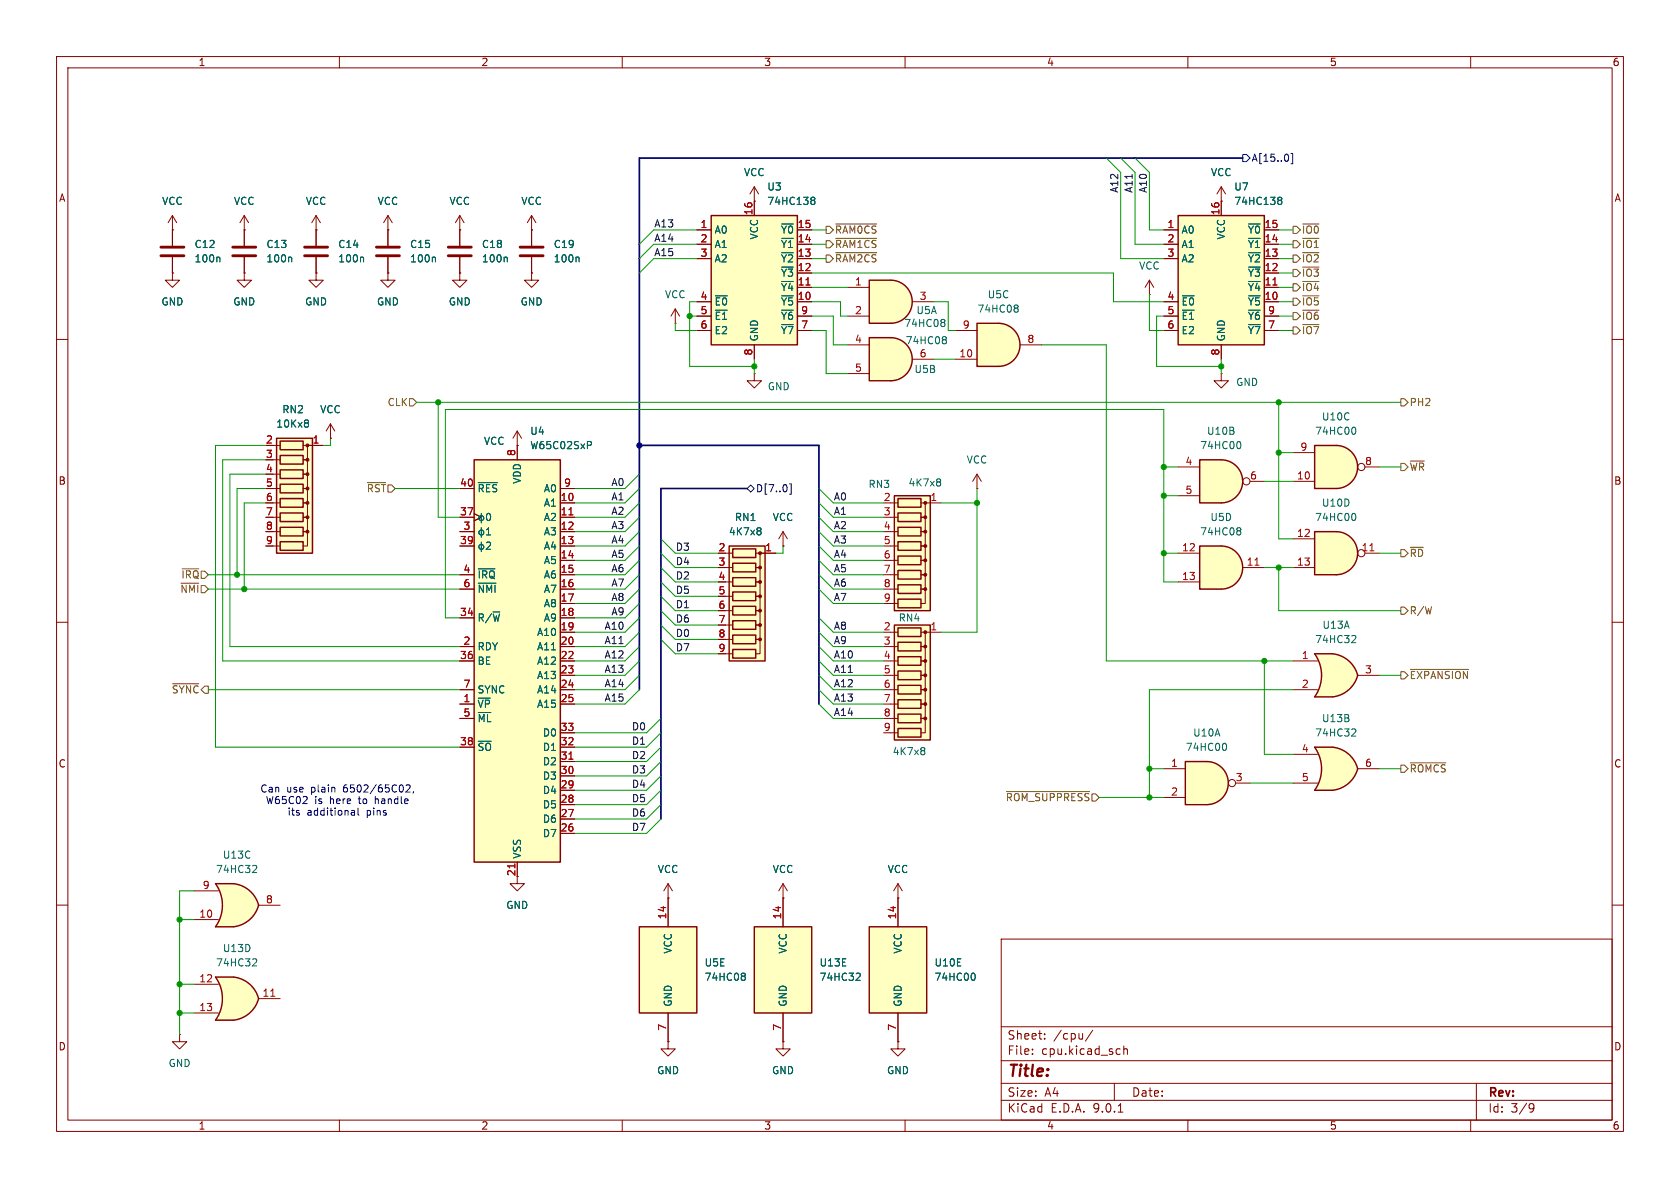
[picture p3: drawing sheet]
<svg xmlns="http://www.w3.org/2000/svg" width="297mm" height="210mm" viewBox="0 0 297 210" stroke-linecap="round" stroke-linejoin="round" font-family="sans-serif">
<g fill="none" stroke="#840000" stroke-width=".18">
<path d="M10 10h277v190h-277zM12 12h273v186h-273zM60 10v2M110 10v2M160 10v2M210 10v2M260 10v2M10 60h2M285 60h2M10 110h2M285 110h2M10 160h2"/>
<path d="M177 166h108v32h-108zM285 160h2M60 198v2M110 198v2M160 198v2M177 194.5h108M177 191.5h108M177 187.5h108M177 181.5h108M182.5 186.3v.1M182.5 185.5v.1M184.7 183.6v.1"/>
<path d="M184.7 182.8v.1M193.2 182.1l-1.3 2M197 191.5v3M197.7 196.6h.8M197.9 185.4l.1 .1M198 186.3l-.1 .1M198.7 184.9v1.5M198.7 185.5l.2-.1 .3 .1 .1 .9M210 198v2M260 198v2M261 191.5v6.5M270.6 195.1l.5 .1a.99 .99 0 0 1-.4 1.4h-.2"/>
<path d="M271.2 195.7l-.3 .3h-.3"/>
</g>
<path d="M133.3 163.8h10.2v15.3h-10.2z" fill="#ffffc2"/>
<path d="M133.3 163.8h10.2v15.3h-10.2z" fill="none" stroke="#840000" stroke-width=".25"/>
<g fill="none" stroke="#840000" stroke-width=".18">
<path d="M30.5 38.1l-.8 1.3M30.5 38.1l.7 1.3M30.5 38.1v2.5M55.9 38.1l-.8 1.3M55.9 38.1l.7 1.3M55.9 38.1v2.5M68.6 38.1l-.8 1.3M68.6 38.1l.7 1.3M68.6 38.1v2.5M30.5 48.3v1.2h1.2l-1.2 1.3-1.3-1.3h1.3M30.5 48.3h.1M30.5 40.6h.1"/>
<path d="M43.2 40.6v2.8M43.2 45.5v2.8M55.9 48.3v1.2h1.2l-1.2 1.3-1.3-1.3h1.3M55.9 48.3h.1M55.9 40.6h.1M68.6 40.6h.1M138.4 158.8v5M138.4 179.1v5.1"/>
</g>
<path d="M51.4 45.5l.2 .1v.7M151.5 172l.5 .1 .1 .3-.8 .9h.8" fill="none" stroke="#006464" stroke-width=".18"/>
<path d="M41.1 43.7h4.1M41.1 45.2h4.1" fill="none" stroke="#840000" stroke-width=".51"/>
<path d="M158.1 110.5h6.4v20.3h-6.4z" fill="#ffffc2"/>
<path d="M158.1 110.5h6.4v20.3h-6.4zM158.7 111h4.1v1.5h-4.1zM158.7 113.5h4.1v1.6h-4.1zM158.7 116.1h4.1v1.5h-4.1zM158.7 118.6h4.1v1.5h-4.1zM158.7 121.2h4.1v1.5h-4.1zM158.7 123.7h4.1v1.5h-4.1zM158.7 126.2h4.1v1.6h-4.1zM158.7 128.8h4.1v1.5h-4.1z" fill="none" stroke="#840000" stroke-width=".25"/>
<g fill="#840000" stroke="#840000" stroke-width=".18">
<circle cx="163.6" cy="111.8" r=".25"/>
<circle cx="163.6" cy="114.3" r=".25"/>
<circle cx="163.6" cy="116.8" r=".25"/>
<circle cx="163.6" cy="119.4" r=".25"/>
<circle cx="163.6" cy="121.9" r=".25"/>
<circle cx="163.6" cy="124.5" r=".25"/>
<circle cx="163.6" cy="127" r=".25"/>
</g>
<g fill="none" stroke="#840000" stroke-width=".18">
<path d="M215.9 35.6h.1M215.9 33l-.8 1.3M215.9 33l.8 1.3M215.9 33v2.6M55.9 40.6v2.8M55.9 45.5v2.8M68.6 48.3v1.2h1.2l-1.2 1.3-1.3-1.3h1.3M68.6 48.3h.1M68.6 40.6v2.8M68.6 45.5v2.8M157.5 111.8h1.2M157.5 114.3h1.2"/>
<path d="M157.5 116.8h1.2M157.5 119.4h1.2M162.8 111.8h.8v2.5h-.8h.8v2.5h-.8h.8v2.6h-.8h.8v2.5h-.8h.8v2.6h-.8h.8v2.5h-.8h.8v2.5h-.8M163.8 111.8h2.6M157.5 121.9h1.2M157.5 124.5h1.2M157.5 127h1.2M157.5 129.5h1.2"/>
</g>
<path d="M64.1 45.5l.2 .1v.7M76.8 45.5l.2 .1v.7M163.3 132.2l.2 .2-.2 .3 .2 .2v.3l-.2 .2" fill="none" stroke="#006464" stroke-width=".18"/>
<path d="M53.8 43.7h4.1M53.8 45.2h4.1M66.5 43.7h4.1M66.5 45.2h4.1" fill="none" stroke="#840000" stroke-width=".51"/>
<path d="M232.4 115.6h3.2M232.4 123.2h3.2" fill="none" stroke="#ffffc2" stroke-width=".18"/>
<g fill="#ffffc2" stroke="#ffffc2" stroke-width=".18">
<path d="M235 118l5 1.4a5.2 5.2 0 0 1-4.4 3.8z"/>
<path d="M235.6 115.6a5.1 5.1 0 0 1 4.4 3.8l-4.9 1.3z"/>
</g>
<path d="M232.4 115.6h3.2v7.6h-3.2a6.7 6.7 0 0 0 0-7.6z" fill="#ffffc2"/>
<path d="M235.6 115.6h-3.2a6.6 6.6 0 0 1 0 7.6h3.2M235.6 115.6a5.2 5.2 0 0 1 4.4 3.8 5.2 5.2 0 0 1-4.4 3.8" fill="none" stroke="#840000" stroke-width=".25"/>
<path d="M228.6 116.8h4.3M240 119.4h3.8M228.6 121.9h4.3" fill="none" stroke="#840000" stroke-width=".18"/>
<path d="M239.2 112.3l.4 .1 .1 .3-.8 .9h.8" fill="none" stroke="#006464" stroke-width=".18"/>
<path d="M232.4 132.1h3.2M232.4 139.7h3.2" fill="none" stroke="#ffffc2" stroke-width=".18"/>
<g fill="#ffffc2" stroke="#ffffc2" stroke-width=".18">
<path d="M235 134.5l5 1.4a5.2 5.2 0 0 1-4.4 3.8z"/>
<path d="M235.6 132.1a5.1 5.1 0 0 1 4.4 3.8l-4.9 1.3z"/>
</g>
<path d="M232.4 132.1h3.2v7.6h-3.2a6.7 6.7 0 0 0 0-7.6z" fill="#ffffc2"/>
<path d="M235.6 132.1h-3.2a6.6 6.6 0 0 1 0 7.6h3.2M235.6 132.1a5.2 5.2 0 0 1 4.4 3.8 5.2 5.2 0 0 1-4.4 3.8" fill="none" stroke="#840000" stroke-width=".25"/>
<path d="M228.6 133.4h4.3M228.6 138.4h4.3M240 135.9h3.8" fill="none" stroke="#840000" stroke-width=".18"/>
<path d="M239.2 128.8l.4 .1 .1 .3-.8 .9h.8" fill="none" stroke="#006464" stroke-width=".18"/>
<path d="M236.2 94a3.8 3.8 0 0 1 3.8 3.8 3.8 3.8 0 0 1-3.8 3.8z" fill="#ffffc2" stroke="#ffffc2" stroke-width=".18"/>
<path d="M232.4 94h3.8v7.6h-3.8z" fill="#ffffc2"/>
<path d="M232.4 94h3.8a3.8 3.8 0 0 1 3.8 3.8 3.8 3.8 0 0 1-3.8 3.8h-3.8z" fill="none" stroke="#840000" stroke-width=".25"/>
<g fill="none" stroke="#840000" stroke-width=".18">
<path d="M228.6 95.3h3.8M241.3 97.8h2.5M228.6 100.3h3.8"/>
<circle cx="240.7" cy="97.8" r=".63"/>
</g>
<path d="M242.2 97.4h.7" fill="none" stroke="#a90000" stroke-width=".18"/>
<path d="M239.4 90.7a.79 .79 0 0 1 0 1.3" fill="none" stroke="#006464" stroke-width=".18"/>
<path d="M176.5 57.2a3.8 3.8 0 0 1 3.8 3.8 3.8 3.8 0 0 1-3.8 3.8z" fill="#ffffc2" stroke="#ffffc2" stroke-width=".18"/>
<path d="M172.7 57.2h3.8v7.6h-3.8z" fill="#ffffc2"/>
<path d="M172.7 57.2h3.8a3.8 3.8 0 0 1 3.8 3.8 3.8 3.8 0 0 1-3.8 3.8h-3.8z" fill="none" stroke="#840000" stroke-width=".25"/>
<path d="M168.9 58.4h3.8M168.9 63.5h3.8M180.3 61h3.8" fill="none" stroke="#840000" stroke-width=".18"/>
<path d="M179.5 53.9h.3l.2 .3-.2 .3M179.5 54.5h.3M179.8 54.5l.2 .2v.2l-.1 .2-.4 .1" fill="none" stroke="#006464" stroke-width=".18"/>
<path d="M236.2 78.7a3.8 3.8 0 0 1 3.8 3.9 3.8 3.8 0 0 1-3.8 3.8z" fill="#ffffc2" stroke="#ffffc2" stroke-width=".18"/>
<path d="M232.4 78.7h3.8v7.7h-3.8z" fill="#ffffc2"/>
<path d="M232.4 78.7h3.8a3.8 3.8 0 0 1 3.8 3.9 3.8 3.8 0 0 1-3.8 3.8h-3.8z" fill="none" stroke="#840000" stroke-width=".25"/>
<g fill="none" stroke="#840000" stroke-width=".18">
<path d="M203.2 52.1h.1M203.2 49.5l-.8 1.3M203.2 49.5l.8 1.3M203.2 49.5v2.6M228.6 80h3.8M228.6 85.1h3.8M241.3 82.6h2.5M138.4 158.8h.1M138.4 156.2l-.7 1.3M138.4 156.2l.8 1.3M138.4 156.2v2.6M158.7 158.8h.1"/>
<path d="M158.7 156.2l-.7 1.3M158.7 156.2l.8 1.3M158.7 156.2v2.6M138.4 184.2v1.2h1.3l-1.3 1.3-1.2-1.3h1.2M138.4 184.2h.1M158.7 184.2v1.2h1.3l-1.3 1.3-1.2-1.3h1.2M158.7 184.2h.1"/>
<circle cx="240.7" cy="82.5" r=".63"/>
</g>
<path d="M239.4 75.5a.79 .79 0 0 1 0 1.3" fill="none" stroke="#006464" stroke-width=".18"/>
<path d="M153.7 163.8h10.1v15.3h-10.1z" fill="#ffffc2"/>
<path d="M153.7 163.8h10.1v15.3h-10.1z" fill="none" stroke="#840000" stroke-width=".25"/>
<path d="M215.9 66v1.3h1.3l-1.3 1.3-1.3-1.3h1.3M215.9 66h.1M91.4 154.9v1.3h1.3l-1.3 1.3-1.2-1.3h1.2M118.1 158.8h.1M118.1 156.2l-.8 1.3M118.1 156.2l.8 1.3M118.1 156.2v2.6M158.7 158.8v5M158.7 179.1v5.1" fill="none" stroke="#840000" stroke-width=".18"/>
<path d="M172.1 172a.79 .79 0 0 1 0 1.3" fill="none" stroke="#006464" stroke-width=".18"/>
<path d="M113 163.8h10.2v15.3h-10.2z" fill="#ffffc2"/>
<path d="M113 163.8h10.2v15.3h-10.2z" fill="none" stroke="#840000" stroke-width=".25"/>
<path d="M118.1 158.8v5M118.1 179.1v5.1M31.7 182.9v1.3h1.3l-1.3 1.2-1.2-1.2h1.2M31.7 182.9h.1" fill="none" stroke="#840000" stroke-width=".18"/>
<path d="M131.3 172h.2l.3 .3-.3 .3M131.3 172.6h.2M131.5 172.6l.3 .2v.3l-.2 .1-.3 .1" fill="none" stroke="#006464" stroke-width=".18"/>
<path d="M38.1 172.7h3.2M38.1 180.3h3.2" fill="none" stroke="#ffffc2" stroke-width=".18"/>
<g fill="#ffffc2" stroke="#ffffc2" stroke-width=".18">
<path d="M40.7 175.2l5 1.3a5.2 5.2 0 0 1-4.4 3.8z"/>
<path d="M41.3 172.7a5.1 5.1 0 0 1 4.4 3.8l-5 1.3z"/>
</g>
<path d="M38.1 172.7h3.2v7.6h-3.2a6.7 6.7 0 0 0 0-7.6z" fill="#ffffc2"/>
<path d="M38.1 172.7h3.2a5.1 5.1 0 0 1 4.4 3.8 5.2 5.2 0 0 1-4.4 3.8h-3.2a6.6 6.6 0 0 0 0-7.6z" fill="none" stroke="#840000" stroke-width=".25"/>
<path d="M34.3 174h4.3M34.3 179.1h4.3M45.7 176.5h3.8" fill="none" stroke="#840000" stroke-width=".18"/>
<path d="M47.9 176.1h.7" fill="none" stroke="#a90000" stroke-width=".18"/>
<path d="M44.8 169.5l.5 .1 .1 .3-.8 .9h.8" fill="none" stroke="#006464" stroke-width=".18"/>
<path d="M38.1 156.2h3.2M38.1 163.8h3.2" fill="none" stroke="#ffffc2" stroke-width=".18"/>
<g fill="#ffffc2" stroke="#ffffc2" stroke-width=".18">
<path d="M40.7 158.7l5 1.3a5.2 5.2 0 0 1-4.4 3.8z"/>
<path d="M41.3 156.2a5.1 5.1 0 0 1 4.4 3.8l-5 1.3z"/>
</g>
<path d="M38.1 156.2h3.2v7.6h-3.2a6.7 6.7 0 0 0 0-7.6z" fill="#ffffc2"/>
<path d="M38.1 156.2h3.2a5.1 5.1 0 0 1 4.4 3.8 5.2 5.2 0 0 1-4.4 3.8h-3.2a6.6 6.6 0 0 0 0-7.6z" fill="none" stroke="#840000" stroke-width=".25"/>
<path d="M34.3 157.5h4.3M34.3 162.6h4.3M45.7 160h3.8" fill="none" stroke="#840000" stroke-width=".18"/>
<path d="M44.8 153h.5l.1 .3-.8 .9h.8" fill="none" stroke="#006464" stroke-width=".18"/>
<path d="M208.3 38.1h15.2v22.9h-15.2z" fill="#ffffc2"/>
<path d="M208.3 38.1h15.2v22.9h-15.2z" fill="none" stroke="#840000" stroke-width=".25"/>
<g fill="none" stroke="#840000" stroke-width=".18">
<path d="M133.3 35.6h.1M133.3 33l-.7 1.3M133.3 33l.8 1.3M133.3 33v2.6M215.9 35.6v2.5M30.5 40.6v2.8M30.5 45.5v2.8M205.7 40.6h2.6M205.7 43.2h2.6M205.7 45.7h2.6M205.7 53.3h2.6M205.7 55.9h2.6"/>
<path d="M205.7 58.4h2.6M223.5 40.6h2.6M223.5 43.2h2.6M223.5 45.7h2.6M223.5 53.3h2.6M223.5 55.9h2.6M223.5 58.4h2.6M223.5 48.3h2.6M223.5 50.8h2.6M215.9 61v2.5M118.1 184.2v1.2h1.3l-1.3 1.3-1.3-1.3h1.3M118.1 184.2h.1"/>
</g>
<path d="M220.7 39.6h2.1M226 35.4h.1M226 34.9h.4l.2 .1v.2l-.2 .2M226.1 35.4h.3M226.1 35.4l-.1 .1M226.4 35.4l.2 .3v.3l-.2 .1h-.4M38.7 45.5l.2 .1v.7M209 52.3h2.1" fill="none" stroke="#006464" stroke-width=".18"/>
<path d="M225 50.4h.8" fill="none" stroke="#a90000" stroke-width=".18"/>
<path d="M28.4 43.7h4.1M28.4 45.2h4.1" fill="none" stroke="#840000" stroke-width=".51"/>
<path d="M213.4 134.6a3.8 3.8 0 0 1 3.7 3.8 3.8 3.8 0 0 1-3.7 3.8z" fill="#ffffc2" stroke="#ffffc2" stroke-width=".18"/>
<path d="M209.5 134.6h3.9v7.6h-3.9z" fill="#ffffc2"/>
<path d="M209.5 134.6h3.9a3.8 3.8 0 0 1 3.7 3.8 3.8 3.8 0 0 1-3.7 3.8h-3.9z" fill="none" stroke="#840000" stroke-width=".25"/>
<g fill="none" stroke="#840000" stroke-width=".18">
<path d="M205.7 135.9h3.8M218.4 138.4h2.6M205.7 141h3.8"/>
<circle cx="217.8" cy="138.4" r=".63"/>
</g>
<path d="M216.5 131.4a.79 .79 0 0 1 0 1.3" fill="none" stroke="#006464" stroke-width=".18"/>
<path d="M83.8 81.3h15.3v71.1h-15.3z" fill="#ffffc2"/>
<path d="M83.8 81.3h15.3v71.1h-15.3z" fill="none" stroke="#840000" stroke-width=".25"/>
<g fill="none" stroke="#840000" stroke-width=".18">
<path d="M91.4 78.7h.1M91.4 76.2v5.1M91.4 76.2l-.7 1.3M91.4 76.2l.8 1.3M81.3 86.4h2.5M81.3 91.4h2.5M81.3 94h2.5M81.3 96.5h2.5M83.8 90.8l1.3 .6-1.3 .7M99.1 86.4h2.5M99.1 91.4h2.5M99.1 94h2.5"/>
<path d="M99.1 96.5h2.5M99.1 88.9h2.5M99.1 99.1h2.5M81.3 101.6h2.5M81.3 104.1h2.5M81.3 109.2h2.5M81.3 114.3h2.5M81.3 116.8h2.5M99.1 101.6h2.5M99.1 104.1h2.5M99.1 109.2h2.5M99.1 114.3h2.5"/>
<path d="M99.1 116.8h2.5M99.1 106.7h2.5M99.1 111.8h2.5M99.1 119.4h2.5M81.3 121.9h2.5M81.3 124.5h2.5M81.3 127h2.5M81.3 132.1h2.5M99.1 121.9h2.5M99.1 124.5h2.5M99.1 132.1h2.5M99.1 129.5h2.5"/>
<path d="M99.1 134.6h2.5M99.1 137.2h2.5M99.1 139.7h2.5M91.4 152.4v2.5M99.1 142.2h2.5M99.1 144.8h2.5M99.1 147.3h2.5"/>
</g>
<g fill="none" stroke="#006464" stroke-width=".18">
<path d="M103.8 78h.5l.3 .3-.2 .4h-.6M84.6 85.3h3.3M85.1 90.7v1.7M85.1 93.3v1.7M85.1 95.8v1.7M86 96l.5-.2 .2 .4-.8 .9h.8M86 94.6h.7M86 93.7l.4-.4v1.3M86.1 90.9l.2-.2a.68 .68 0 0 1 .4 .7 .68 .68 0 0 1-.4 .6l-.2-.1-.1-.4zM84.6 100.6h2.9M84.6 103.1h3.1"/>
<circle cx="85.1" cy="91.6" r=".44"/>
<circle cx="85.1" cy="96.7" r=".44"/>
<circle cx="85.1" cy="94.1" r=".44"/>
</g>
<path d="M100.6 91h.7M100.6 134.2h.7M91 152.7v.7" fill="none" stroke="#a90000" stroke-width=".18"/>
<path d="M48.9 77.5h6.3v20.3h-6.3z" fill="#ffffc2"/>
<path d="M48.9 77.5h6.3v20.3h-6.3zM49.5 78h4.1v1.5h-4.1zM49.5 80.5h4.1v1.5h-4.1zM49.5 83.1h4.1v1.5h-4.1zM49.5 85.6h4.1v1.5h-4.1zM49.5 88.1h4.1v1.6h-4.1zM49.5 90.7h4.1v1.5h-4.1zM49.5 93.2h4.1v1.5h-4.1zM49.5 95.8h4.1v1.5h-4.1z" fill="none" stroke="#840000" stroke-width=".25"/>
<g fill="#840000" stroke="#840000" stroke-width=".18">
<circle cx="54.4" cy="78.7" r=".25"/>
<circle cx="54.4" cy="81.3" r=".25"/>
<circle cx="54.4" cy="83.8" r=".25"/>
<circle cx="54.4" cy="86.4" r=".25"/>
<circle cx="54.4" cy="88.9" r=".25"/>
<circle cx="54.4" cy="91.4" r=".25"/>
<circle cx="54.4" cy="94" r=".25"/>
</g>
<path d="M48.3 78.7h1.2M53.6 78.7h.8v2.6h-.8h.8v2.5h-.8h.8v2.6h-.8h.8v2.5h-.8h.8v2.5h-.8h.8v2.6h-.8h.8v2.5h-.8M54.6 78.7h2.5M48.3 81.3h1.2M48.3 83.8h1.2M48.3 86.4h1.2M48.3 88.9h1.2M48.3 91.4h1.2M48.3 94h1.2M48.3 96.5h1.2" fill="none" stroke="#840000" stroke-width=".18"/>
<path d="M54.3 74.2l.2 .3-.2 .3 .2 .2v.3l-.2 .2" fill="none" stroke="#006464" stroke-width=".18"/>
<path d="M125.7 38.1h15.3v22.9h-15.3z" fill="#ffffc2"/>
<path d="M125.7 38.1h15.3v22.9h-15.3z" fill="none" stroke="#840000" stroke-width=".25"/>
<g fill="none" stroke="#840000" stroke-width=".18">
<path d="M133.3 35.6v2.5M123.2 40.6h2.5M123.2 43.2h2.5M123.2 45.7h2.5M123.2 53.3h2.5M123.2 55.9h2.5M123.2 58.4h2.5M141 40.6h2.5M141 43.2h2.5M141 45.7h2.5M141 53.3h2.5M141 55.9h2.5"/>
<path d="M141 58.4h2.5M141 48.3h2.5M141 50.8h2.5M58.4 77.5h.1M58.4 74.9l-.7 1.3M58.4 74.9l.8 1.3M58.4 74.9v2.6M133.3 66v1.3h1.3l-1.3 1.3-1.2-1.3h1.2M133.3 66h.1M133.3 61v2.5"/>
</g>
<path d="M138.2 39.6h2M143.5 35.4h.1M143.5 34.9h.3l.2 .1 .1 .2-.3 .2M143.6 35.4h.2M143.6 35.4l-.1 .1M143.8 35.4l.3 .3-.1 .3-.2 .1h-.3M126.5 52.3h2.1" fill="none" stroke="#006464" stroke-width=".18"/>
<path d="M142.5 50.4h.7" fill="none" stroke="#a90000" stroke-width=".18"/>
<path d="M157.5 49.5a3.8 3.8 0 0 1 3.8 3.8 3.8 3.8 0 0 1-3.8 3.9z" fill="#ffffc2" stroke="#ffffc2" stroke-width=".18"/>
<path d="M153.7 49.5h3.8v7.7h-3.8z" fill="#ffffc2"/>
<path d="M153.7 49.5h3.8a3.8 3.8 0 0 1 3.8 3.8 3.8 3.8 0 0 1-3.8 3.9h-3.8z" fill="none" stroke="#840000" stroke-width=".25"/>
<path d="M149.9 50.8h3.8M149.9 55.9h3.8M161.3 53.3h3.8" fill="none" stroke="#840000" stroke-width=".18"/>
<path d="M166.6 56.5h.2l.3 .2-.3 .3M166.6 57h.2M166.8 57l.3 .2v.3l-.2 .2h-.3" fill="none" stroke="#006464" stroke-width=".18"/>
<path d="M157.5 59.7a3.8 3.8 0 0 1 3.8 3.8 3.8 3.8 0 0 1-3.8 3.8z" fill="#ffffc2" stroke="#ffffc2" stroke-width=".18"/>
<path d="M153.7 59.7h3.8v7.6h-3.8z" fill="#ffffc2"/>
<path d="M153.7 59.7h3.8a3.8 3.8 0 0 1 3.8 3.8 3.8 3.8 0 0 1-3.8 3.8h-3.8z" fill="none" stroke="#840000" stroke-width=".25"/>
<path d="M81.3 38.1l-.8 1.3M81.3 38.1l.7 1.3M81.3 38.1v2.5M81.3 40.6h.1M119.4 57.2h.1M119.4 54.6l-.8 1.3M119.4 54.6l.7 1.3M119.4 54.6v2.6M149.9 61h3.8M149.9 66h3.8M161.3 63.5h3.8" fill="none" stroke="#840000" stroke-width=".18"/>
<path d="M166.8 59.5h.3l.2 .2-.2 .4M166.8 60.1h.3M167.1 60.1l.2 .2v.2l-.1 .2-.4 .1" fill="none" stroke="#006464" stroke-width=".18"/>
<path d="M215.9 96.5a3.8 3.8 0 0 1 3.8 3.8 3.8 3.8 0 0 1-3.8 3.8z" fill="#ffffc2" stroke="#ffffc2" stroke-width=".18"/>
<path d="M212.1 96.5h3.8v7.6h-3.8z" fill="#ffffc2"/>
<path d="M212.1 96.5h3.8a3.8 3.8 0 0 1 3.8 3.8 3.8 3.8 0 0 1-3.8 3.8h-3.8z" fill="none" stroke="#840000" stroke-width=".25"/>
<g fill="none" stroke="#840000" stroke-width=".18">
<path d="M43.2 38.1l-.8 1.3M43.2 38.1l.7 1.3M43.2 38.1v2.5M43.2 48.3v1.2h1.2l-1.2 1.3-1.3-1.3h1.3M43.2 48.3h.1M43.2 40.6h.1M138.4 96.5h.1M138.4 94l-.7 1.3M138.4 94l.8 1.3M138.4 94v2.5M172.7 86.4h.1M172.7 83.8l-.7 1.3"/>
<path d="M172.7 83.8l.8 1.3M172.7 83.8v2.6M208.3 97.8h3.8M208.3 102.9h3.8M219.7 100.3h3.8"/>
</g>
<path d="M221.9 99.9h.7" fill="none" stroke="#a90000" stroke-width=".18"/>
<path d="M218.9 93.3h.2l.3 .2-.3 .3M218.9 93.8h.2M219.1 93.8l.3 .3v.2l-.2 .2-.3 .1" fill="none" stroke="#006464" stroke-width=".18"/>
<path d="M158.1 87.6h6.4v20.4h-6.4z" fill="#ffffc2"/>
<path d="M158.1 87.6h6.4v20.4h-6.4zM158.7 88.1h4.1v1.6h-4.1zM158.7 90.7h4.1v1.5h-4.1zM158.7 93.2h4.1v1.5h-4.1zM158.7 95.8h4.1v1.5h-4.1zM158.7 98.3h4.1v1.5h-4.1zM158.7 100.8h4.1v1.6h-4.1zM158.7 103.4h4.1v1.5h-4.1zM158.7 105.9h4.1v1.5h-4.1z" fill="none" stroke="#840000" stroke-width=".25"/>
<g fill="#840000" stroke="#840000" stroke-width=".18">
<circle cx="163.6" cy="88.9" r=".25"/>
<circle cx="163.6" cy="91.4" r=".25"/>
<circle cx="163.6" cy="94" r=".25"/>
<circle cx="163.6" cy="96.5" r=".25"/>
<circle cx="163.6" cy="99.1" r=".25"/>
<circle cx="163.6" cy="101.6" r=".25"/>
<circle cx="163.6" cy="104.1" r=".25"/>
</g>
<g fill="none" stroke="#840000" stroke-width=".18">
<path d="M94 38.1v5.3M94 38.1l-.8 1.3M94 38.1l.7 1.3M81.3 48.3v1.2h1.2l-1.2 1.3-1.3-1.3h1.3M81.3 48.3h.1M81.3 40.6v2.8M81.3 45.5v2.8M94 40.6h.1M94 48.3v1.2h1.2l-1.2 1.3-1.3-1.3h1.3M94 48.3h.1M94 45.5v2.8M157.5 88.9h1.2"/>
<path d="M157.5 91.4h1.2M157.5 94h1.2M157.5 96.5h1.2M157.5 99.1h1.2M162.8 88.9h.8v2.5h-.8h.8v2.6h-.8h.8v2.5h-.8h.8v2.6h-.8h.8v2.5h-.8h.8v2.5h-.8h.8v2.6h-.8M163.8 88.9h2.6M157.5 101.6h1.2M157.5 104.1h1.2M157.5 106.7h1.2"/>
</g>
<path d="M89.5 45.5l.2 .1v.7M102.2 45.5l.2 .1v.7M166.1 84.7l.2 .2-.2 .3 .2 .2v.3l-.2 .2" fill="none" stroke="#006464" stroke-width=".18"/>
<path d="M79.2 43.7h4.1M79.2 45.2h4.1M91.9 43.7h4.1M91.9 45.2h4.1" fill="none" stroke="#840000" stroke-width=".51"/>
<path d="M128.9 96.5h6.4v20.3h-6.4z" fill="#ffffc2"/>
<path d="M128.9 96.5h6.4v20.3h-6.4zM129.5 97h4.1v1.6h-4.1zM129.5 99.6h4.1v1.5h-4.1zM129.5 102.1h4.1v1.5h-4.1zM129.5 104.6h4.1v1.6h-4.1zM129.5 107.2h4.1v1.5h-4.1zM129.5 109.7h4.1v1.6h-4.1zM129.5 112.3h4.1v1.5h-4.1zM129.5 114.8h4.1v1.5h-4.1z" fill="none" stroke="#840000" stroke-width=".25"/>
<g fill="#840000" stroke="#840000" stroke-width=".18">
<circle cx="134.4" cy="97.8" r=".25"/>
<circle cx="134.4" cy="100.3" r=".25"/>
<circle cx="134.4" cy="102.9" r=".25"/>
<circle cx="134.4" cy="105.4" r=".25"/>
<circle cx="134.4" cy="107.9" r=".25"/>
<circle cx="134.4" cy="110.5" r=".25"/>
<circle cx="134.4" cy="113" r=".25"/>
</g>
<path d="M128.3 97.8h1.2M133.6 97.8h.8v2.5h-.8h.8v2.6h-.8h.8v2.5h-.8h.8v2.6h-.8h.8v2.5h-.8h.8v2.5h-.8h.8v2.6h-.8M134.6 97.8h2.6M128.3 100.3h1.2M128.3 102.9h1.2M128.3 105.4h1.2M128.3 108h1.2M128.3 110.5h1.2M128.3 113h1.2M128.3 115.6h1.2" fill="none" stroke="#840000" stroke-width=".18"/>
<path d="M134.3 93.3l.2 .2-.2 .3 .2 .3v.2l-.2 .3" fill="none" stroke="#006464" stroke-width=".18"/>
<path d="M215.9 81.3a3.8 3.8 0 0 1 3.8 3.8 3.8 3.8 0 0 1-3.8 3.8z" fill="#ffffc2" stroke="#ffffc2" stroke-width=".18"/>
<path d="M212.1 81.3h3.8v7.6h-3.8z" fill="#ffffc2"/>
<path d="M212.1 81.3h3.8a3.8 3.8 0 0 1 3.8 3.8 3.8 3.8 0 0 1-3.8 3.8h-3.8z" fill="none" stroke="#840000" stroke-width=".25"/>
<g fill="none" stroke="#840000" stroke-width=".18">
<path d="M133.3 35.6h.1M133.3 35.6v2.5M215.9 35.6h.1M215.9 35.6v2.5M30.5 48.3h.1M30.5 40.6h.1M30.5 40.6v2.8M30.5 45.5v2.8M43.2 40.6h.1M43.2 48.3h.1M43.2 40.6v2.8M43.2 45.5v2.8"/>
<path d="M55.9 48.3h.1M55.9 40.6h.1M55.9 40.6v2.8M55.9 45.5v2.8M68.6 40.6h.1M68.6 48.3h.1M68.6 40.6v2.8M68.6 45.5v2.8M81.3 40.6h.1M81.3 48.3h.1M81.3 40.6v2.8M81.3 45.5v2.8"/>
<path d="M94 48.3h.1M94 40.6h.1M94 40.6v2.8M94 45.5v2.8M123.2 40.6h2.5M123.2 43.2h2.5M123.2 45.7h2.5M123.2 53.3h2.5M123.2 55.9h2.5M123.2 58.4h2.5M141 40.6h2.5M141 43.2h2.5"/>
<path d="M141 45.7h2.5M141 53.3h2.5M141 55.9h2.5M141 58.4h2.5M141 48.3h2.5M141 50.8h2.5M205.7 40.6h2.6M205.7 43.2h2.6M205.7 45.7h2.6M205.7 53.3h2.6M205.7 55.9h2.6M205.7 58.4h2.6"/>
<path d="M223.5 40.6h2.6M223.5 43.2h2.6M223.5 45.7h2.6M223.5 53.3h2.6M223.5 55.9h2.6M223.5 58.4h2.6M223.5 48.3h2.6M223.5 50.8h2.6M54.6 78.7h2.5M58.4 77.5h.1M91.4 78.7h.1M91.4 78.7v2.6"/>
<path d="M133.3 61v2.5M215.9 61v2.5M81.3 86.4h2.5M81.3 91.4h2.5M81.3 94h2.5M81.3 96.5h2.5M83.8 90.8l1.3 .6-1.3 .7M99.1 86.4h2.5M99.1 91.4h2.5M99.1 94h2.5M99.1 96.5h2.5M99.1 88.9h2.5"/>
<path d="M99.1 99.1h2.5M134.6 97.8h2.6M138.4 96.5h.1M208.3 82.6h3.8M208.3 87.6h3.8M221 85.1h2.5M81.3 101.6h2.5M81.3 104.1h2.5M81.3 109.2h2.5M81.3 114.3h2.5M81.3 116.8h2.5M99.1 101.6h2.5"/>
<path d="M99.1 104.1h2.5M99.1 109.2h2.5M99.1 114.3h2.5M99.1 116.8h2.5M99.1 106.7h2.5M99.1 111.8h2.5M99.1 119.4h2.5M81.3 121.9h2.5M81.3 124.5h2.5M81.3 127h2.5M81.3 132.1h2.5M99.1 121.9h2.5"/>
<path d="M99.1 124.5h2.5M99.1 132.1h2.5M99.1 129.5h2.5M99.1 134.6h2.5M99.1 137.2h2.5M99.1 139.7h2.5M91.4 152.4v2.5M99.1 142.2h2.5M99.1 144.8h2.5M99.1 147.3h2.5M118.1 158.8h.1M118.1 158.8v5"/>
<path d="M138.4 158.8h.1M138.4 158.8v5M158.7 158.8h.1M158.7 158.8v5M118.1 179.1v5.1M138.4 179.1v5.1M158.7 179.1v5.1M118.1 184.2h.1M138.4 184.2h.1M158.7 184.2h.1"/>
<circle cx="220.3" cy="85.1" r=".63"/>
</g>
<g fill="none" stroke="#006464" stroke-width=".18">
<path d="M138.2 39.6h2M143.5 34.9h.3l.2 .1 .1 .2-.3 .2M143.5 35.4h.1M143.6 35.4h.2M143.6 35.4l-.1 .1M143.8 35.4l.3 .3-.1 .3-.2 .1h-.3M220.7 39.6h2.1M226 35.4h.1M226 34.9h.4l.2 .1v.2l-.2 .2M226.1 35.4h.3M226.1 35.4l-.1 .1M226.4 35.4l.2 .3v.3l-.2 .1h-.4"/>
<path d="M38.7 45.5l.2 .1v.7M51.4 45.5l.2 .1v.7M64.1 45.5l.2 .1v.7M76.8 45.5l.2 .1v.7M89.5 45.5l.2 .1v.7M102.2 45.5l.2 .1v.7M126.5 52.3h2.1M209 52.3h2.1M54.3 74.2l.2 .3-.2 .3 .2 .2v.3l-.2 .2M103.8 78h.5l.3 .3-.2 .4h-.6M219.1 78a.79 .79 0 0 1 0 1.3M84.6 85.3h3.3"/>
<path d="M85.1 90.7v1.7M85.1 93.3v1.7M85.1 95.8v1.7M86 96l.5-.2 .2 .4-.8 .9h.8M86 94.6h.7M86 93.7l.4-.4v1.3M86.1 90.9l.2-.2a.68 .68 0 0 1 .4 .7 .68 .68 0 0 1-.4 .6l-.2-.1-.1-.4zM134.3 93.3l.2 .2-.2 .3 .2 .3v.2l-.2 .3M84.6 100.6h2.9M84.6 103.1h3.1M131.3 172h.2l.3 .3-.3 .3M131.3 172.6h.2"/>
<path d="M131.5 172.6l.3 .2v.3l-.2 .1-.3 .1M151.5 172l.5 .1 .1 .3-.8 .9h.8M172.1 172a.79 .79 0 0 1 0 1.3"/>
<circle cx="85.1" cy="91.6" r=".44"/>
<circle cx="85.1" cy="96.7" r=".44"/>
<circle cx="85.1" cy="94.1" r=".44"/>
</g>
<g fill="none" stroke="#725600" stroke-width=".18">
<path d="M147.7 39.6h7.3M230.3 39.6h2.9M146 40h.7l.6 .6-.6 .7h-.7zM146 45.1h.7l.6 .6-.6 .7h-.7zM146 42.5h.7l.6 .7-.6 .6h-.7zM147.7 44.7h7.3M147.7 42.1h7.3M228.6 42.5h.6l.7 .7-.7 .6h-.6zM228.6 40h.6l.7 .6-.7 .7h-.6zM228.6 45.1h.6l.7 .6-.7 .7h-.6zM228.6 55.2h.6l.7 .7-.7 .6h-.6zM228.6 57.8h.6l.7 .6-.7 .7h-.6z"/>
<path d="M228.6 52.7h.6l.7 .6-.7 .7h-.6zM228.6 47.6h.6l.7 .7-.7 .6h-.6zM228.6 50.2h.6l.7 .6-.7 .6h-.6zM230.3 44.7h2.9M230.3 42.1h2.9M230.3 54.8h2.9M230.3 57.4h2.9M230.3 52.3h2.9M230.3 47.2h2.9M230.3 49.8h2.9M72.4 70.5h.6l.7 .6-.7 .7h-.6zM247.6 70.5h.7l.6 .6-.6 .7h-.7z"/>
<path d="M65 85.3h3.2M247.6 81.9h.7l.6 .7-.6 .6h-.7zM247.6 97.2h.7l.6 .6-.6 .6h-.7zM249.3 81.5h2.5M249.3 96.7h2.3M32 103.1h3.1M32.2 100.6h2.9M247.6 118.7h.7l.6 .7-.6 .6h-.7zM247.6 107.3h.7l.6 .7-.6 .6h-.7zM249.3 118.3h10.3M30.5 120.9h4.6M177.9 139.9h14.7"/>
<path d="M247.6 135.3h.7l.6 .6-.6 .6h-.7zM249.3 134.8h6.3"/>
</g>
<path d="M219.7 27.3h.6l.7 .6-.7 .7h-.6zM227.7 27.5v.8M228.2 27.1h.3v1.8h-.3M132.1 86.4l.6-.7 .6 .7-.6 .6zM139.6 85.5h.3v1.9h-.3" fill="none" stroke="#000084" stroke-width=".18"/>
<path d="M219.7 27.9h-106.7v94M113 78.7h31.8v45.8M132.1 86.4h-15.3v58.4" fill="none" stroke="#000084" stroke-width=".3"/>
<g fill="none" stroke="#009600" stroke-width=".18">
<path d="M195.6 27.9l2.5 2.6v15.2h7.6M198.1 27.9l2.6 2.6v12.7h5M200.7 27.9l2.5 2.6v10.1h2.5M119.4 57.2v1.2h3.8M121.9 55.9h1.3M123.2 53.3h-1.3v11.5h11.4M123.2 43.2h-7.6l-2.6 2.5M123.2 45.7h-7.6l-2.6 2.6M123.2 40.6h-7.6l-2.6 2.6M143.5 55.9h3.8v5.1h2.6M143.5 53.3h5.1v2.6h1.3M143.5 50.8h6.4"/>
<path d="M143.5 58.4h2.5v7.6h3.9M143.5 48.3h53.3v5h8.9M143.5 43.2h2.5M143.5 45.7h2.5M143.5 40.6h2.5M165.1 53.3h2.5v5.1h1.3M203.2 52.1v6.3h2.5M205.7 55.9h-1.2v8.9h11.4M226.1 55.9h2.5M226.1 50.8h2.5M226.1 58.4h2.5M226.1 48.3h2.5"/>
<path d="M226.1 43.2h2.5M226.1 45.7h2.5M226.1 53.3h2.5M226.1 40.6h2.5M47 78.7h-8.9v53.4h43.2M58.4 77.5v1.2h-1.3M73.7 71.1h173.9M77.5 71.1v20.3h3.8M133.3 63.5v2.5M165.1 63.5h3.8M184.1 61h11.5v55.8h33M215.9 63.5v2.5"/>
<path d="M226.1 71.1v24.2h2.5M47 88.9h-3.8v15.2M47 86.4h-5.1v15.2M47 83.8h-6.4v30.5h40.7M47 81.3h-7.6v35.5h41.9M69.8 86.4h11.5M113 99.1l-2.5 2.5h-8.9M113 96.5l-2.5 2.6h-8.9M113 94l-2.5 2.5h-8.9M113 88.9l-2.5 2.5h-8.9M113 86.4l-2.5 2.5h-8.9M113 91.4l-2.5 2.6h-8.9"/>
<path d="M113 83.8l-2.5 2.6h-8.9M116.8 97.8l2.6 2.5h7.6M116.8 95.3l2.6 2.5h7.6M138.4 96.5v1.3h-1.2M144.8 99.1l2.5 2.5h8.9M144.8 96.5l2.5 2.6h8.9M144.8 94l2.5 2.5h8.9M144.8 88.9l2.5 2.5h8.9M144.8 86.4l2.5 2.5h8.9M144.8 91.4l2.5 2.6h8.9M166.4 88.9h6.3M172.7 86.4v25.4h-6.3"/>
<path d="M205.7 97.8h2.6M205.7 82.6h2.6M205.7 87.6h2.6M223.5 85.1h5.1M226.1 80h2.5M243.8 97.8h3.8M243.8 82.6h3.8M36.8 101.6h44.5M36.8 104.1h44.5M113 104.1l-2.5 2.6h-8.9M113 106.7l-2.5 2.5h-8.9M113 109.2l-2.5 2.6h-8.9"/>
<path d="M113 111.8l-2.5 2.5h-8.9M113 101.6l-2.5 2.5h-8.9M113 116.8l-2.5 2.6h-8.9M113 114.3l-2.5 2.5h-8.9M113 119.4l-2.5 2.5h-8.9M116.8 102.9l2.6 2.5h7.6M116.8 100.3l2.6 2.6h7.6M116.8 113l2.6 2.6h7.6M116.8 110.5l2.6 2.5h7.6M116.8 108l2.6 2.5h7.6M116.8 105.4l2.6 2.6h7.6M144.8 104.1l2.5 2.6h8.9"/>
<path d="M144.8 109.2l2.5 2.6h8.9M144.8 111.8l2.5 2.5h8.9M144.8 101.6l2.5 2.5h8.9M144.8 116.8l2.5 2.6h8.9M144.8 114.3l2.5 2.5h8.9M144.8 119.4l2.5 2.5h8.9M208.3 102.9h-2.6v-30.5h-127v36.8h2.6M223.5 100.3h5.1M223.5 116.8v16.6h5.1M226.1 100.3v7.7h21.5M243.8 119.4h3.8M36.8 121.9h44.5"/>
<path d="M113 121.9l-2.5 2.6h-8.9M116.8 139.7l-2.5 2.5h-12.7M116.8 137.2l-2.5 2.5h-12.7M116.8 129.5l-2.5 2.6h-12.7M116.8 132.1l-2.5 2.5h-12.7M116.8 127l-2.5 2.5h-12.7M116.8 134.6l-2.5 2.6h-12.7M144.8 121.9l2.5 2.6h8.9M144.8 124.5l2.5 2.5h8.9M203.2 135.9h2.5M221 138.4h7.6M228.6 121.9h-25.4v19.1"/>
<path d="M243.8 135.9h3.8M34.3 157.5h-2.6v25.4M116.8 144.8l-2.5 2.5h-12.7M116.8 142.2l-2.5 2.6h-12.7M194.3 141h11.4M31.7 179.1h2.6M31.7 174h2.6M31.7 162.6h2.6"/>
</g>
<path d="M71.8 138.9l.5-.2 .2 .4-.8 .9h.8M73.1 140l-.1 .2M53.5 142.1h.8M54.2 140.9v.4M62.3 143.3h.2l.2 .1v.7M62.7 144l-.4 .1M62.7 143.6h-.4M63.3 142.8v1.1l.2 .2" fill="none" stroke="#0000c2" stroke-width=".18"/>
<path d="M142.5 50.4h.7M225 50.4h.8M100.6 91h.7M100.6 134.2h.7M91 152.7v.7" fill="none" stroke="#a90000" stroke-width=".18"/>
<g fill="#009600" stroke="#009600" stroke-width=".18">
<circle cx="121.9" cy="55.9" r=".46"/>
<circle cx="133.3" cy="64.8" r=".46"/>
<circle cx="226.1" cy="80" r=".46"/>
<circle cx="226.1" cy="100.3" r=".46"/>
<circle cx="205.7" cy="97.8" r=".46"/>
<circle cx="172.7" cy="88.9" r=".46"/>
<circle cx="223.5" cy="116.8" r=".46"/>
<circle cx="203.2" cy="141" r=".46"/>
<circle cx="203.2" cy="135.9" r=".46"/>
<circle cx="215.9" cy="64.8" r=".46"/>
<circle cx="205.7" cy="82.6" r=".46"/>
<circle cx="205.7" cy="87.6" r=".46"/>
<circle cx="226.1" cy="71.1" r=".46"/>
<circle cx="77.5" cy="71.1" r=".46"/>
<circle cx="31.7" cy="174" r=".46"/>
<circle cx="31.7" cy="179.1" r=".46"/>
<circle cx="31.7" cy="162.6" r=".46"/>
<circle cx="41.9" cy="101.6" r=".46"/>
<circle cx="43.2" cy="104.1" r=".46"/>
</g>
<circle cx="113" cy="78.7" r=".46" fill="#000084" stroke="#000084" stroke-width=".18"/>
<text font-size="2.8" fill="#840000" x="178" y="190.9">Title:</text>
<g font-size="2.1" fill="#840000">
<text x="178" y="184">Sheet:</text>
<text x="186.2" y="184">/cpu/</text>
<text x="178" y="186.7">File:</text>
<text x="184.1" y="186.7">cpu.kicad_sch</text>
<text x="178" y="196.9">KiCad</text>
<text x="178" y="194.1">Size:</text>
<text x="184.7" y="194.1">A4</text>
<text x="185.7" y="196.9">E.D.A.</text>
<text x="193.3" y="196.9">9.0.1</text>
<text x="200" y="194.1">Date:</text>
<text x="263" y="194.3">Rev:</text>
<text x="263" y="196.9">Id:</text>
<text x="267.1" y="196.9">3/9</text>
</g>
<g font-size="1.8" fill="#840000">
<text x="35" y="11.9">1</text>
<text x="85" y="11.9">2</text>
<text x="135" y="11.9">3</text>
<text x="185" y="11.9">4</text>
<text x="235" y="11.9">5</text>
<text x="285" y="11.9">6</text>
<text x="10.3" y="35.9">A</text>
<text x="285.3" y="35.9">A</text>
<text x="10.3" y="85.9">B</text>
<text x="285.3" y="85.9">B</text>
<text x="10.3" y="135.9">C</text>
<text x="285.3" y="135.9">C</text>
<text x="10.3" y="185.9">D</text>
<text x="285.3" y="185.9">D</text>
<text x="35" y="199.9">1</text>
<text x="85" y="199.9">2</text>
<text x="135" y="199.9">3</text>
<text x="185" y="199.9">4</text>
<text x="235" y="199.9">5</text>
<text x="285" y="199.9">6</text>
</g>
<g font-size="1.8" fill="#000084">
<text x="221.2" y="28.8">A[15..0]</text>
<text x="133.5" y="87.2">D[7..0]</text>
</g>
<g font-size="1.8" fill="#006464">
<text x="131.4" y="31.3">VCC</text>
<text x="135.6" y="33.9">U3</text>
<text x="214" y="31.3">VCC</text>
<text x="218.1" y="33.9">U7</text>
<text x="28.6" y="36.4">VCC</text>
<text x="41.3" y="36.4">VCC</text>
<text x="54" y="36.4">VCC</text>
<text x="66.7" y="36.4">VCC</text>
<text x="79.4" y="36.4">VCC</text>
<text x="92.1" y="36.4">VCC</text>
<text x="126.2" y="41.5">A0</text>
<text x="135.6" y="36.4">74HC138</text>
<text x="138" y="41.5">~{Y0}</text>
<text x="208.8" y="41.5">A0</text>
<text x="218.1" y="36.4">74HC138</text>
<text x="220.5" y="41.5">~{Y0}</text>
<text x="34.3" y="46.6">100n</text>
<text x="34.3" y="44">C12</text>
<text x="47" y="46.6">100n</text>
<text x="47" y="44">C13</text>
<text x="59.7" y="46.6">100n</text>
<text x="59.7" y="44">C14</text>
<text x="72.4" y="46.6">100n</text>
<text x="72.4" y="44">C15</text>
<text x="85.1" y="46.6">100n</text>
<text x="85.1" y="44">C18</text>
<text x="97.8" y="46.6">100n</text>
<text x="97.8" y="44">C19</text>
<text x="126.2" y="44">A1</text>
<text x="126.2" y="46.6">A2</text>
<text x="134.2" y="42.4" transform="rotate(-90 134.2 42.4)">VCC</text>
<text x="138" y="44">~{Y1}</text>
<text x="138" y="46.6">~{Y2}</text>
<text x="201.3" y="47.9">VCC</text>
<text x="208.8" y="44">A1</text>
<text x="208.8" y="46.6">A2</text>
<text x="216.8" y="42.4" transform="rotate(-90 216.8 42.4)">VCC</text>
<text x="220.5" y="44">~{Y1}</text>
<text x="220.5" y="46.6">~{Y2}</text>
<text x="117.5" y="52.9">VCC</text>
<text x="138" y="49.1">~{Y3}</text>
<text x="138" y="51.7">~{Y4}</text>
<text x="174.5" y="52.9">U5C</text>
<text x="220.5" y="49.1">~{Y3}</text>
<text x="220.5" y="51.7">~{Y4}</text>
<text x="28.4" y="54.2">GND</text>
<text x="41.1" y="54.2">GND</text>
<text x="53.8" y="54.2">GND</text>
<text x="66.5" y="54.2">GND</text>
<text x="79.2" y="54.2">GND</text>
<text x="91.9" y="54.2">GND</text>
<text x="126.2" y="54.2">~{E0}</text>
<text x="126.2" y="56.7">~{E1}</text>
<text x="126.2" y="59.3">E2</text>
<text x="138" y="54.2">~{Y5}</text>
<text x="138" y="56.7">~{Y6}</text>
<text x="138" y="59.3">~{Y7}</text>
<text x="159.8" y="58">74HC08</text>
<text x="161.9" y="55.7">U5A</text>
<text x="172.7" y="55.5">74HC08</text>
<text x="208.8" y="54.2">~{E0}</text>
<text x="208.8" y="56.7">~{E1}</text>
<text x="208.8" y="59.3">E2</text>
<text x="220.5" y="54.2">~{Y5}</text>
<text x="220.5" y="56.7">~{Y6}</text>
<text x="220.5" y="59.3">~{Y7}</text>
<text x="134.2" y="60.5" transform="rotate(-90 134.2 60.5)">GND</text>
<text x="160" y="61.1">74HC08</text>
<text x="216.8" y="60.5" transform="rotate(-90 216.8 60.5)">GND</text>
<text x="135.6" y="69.2">GND</text>
<text x="161.6" y="66.1">U5B</text>
<text x="218.4" y="68.4">GND</text>
<text x="48.8" y="75.8">10Kx8</text>
<text x="49.8" y="73.3">RN2</text>
<text x="56.5" y="73.3">VCC</text>
<text x="93.6" y="77.1">U4</text>
<text x="213.3" y="77.1">U10B</text>
<text x="232.4" y="77.1">74HC00</text>
<text x="233.6" y="74.5">U10C</text>
<text x="85.5" y="78.8">VCC</text>
<text x="93.6" y="79.6">W65C02SxP</text>
<text x="170.8" y="82.1">VCC</text>
<text x="212.1" y="79.6">74HC00</text>
<text x="84.3" y="87.2">~{RES}</text>
<text x="92.3" y="85.6" transform="rotate(-90 92.3 85.6)">VDD</text>
<text x="96.1" y="87.2">A0</text>
<text x="96.1" y="89.8">A1</text>
<text x="153.4" y="86.5">RN3</text>
<text x="160.5" y="86.2">4K7x8</text>
<text x="233.6" y="89.8">U10D</text>
<text x="96.1" y="92.3">A2</text>
<text x="96.1" y="94.8">A3</text>
<text x="128.8" y="94.8">4K7x8</text>
<text x="129.8" y="92.3">RN1</text>
<text x="136.5" y="92.3">VCC</text>
<text x="212.1" y="94.8">74HC08</text>
<text x="213.9" y="92.3">U5D</text>
<text x="232.4" y="92.3">74HC00</text>
<text x="96.1" y="97.4">A4</text>
<text x="96.1" y="99.9">A5</text>
<text x="84.3" y="102.5">~{IRQ}</text>
<text x="84.3" y="105">~{NMI}</text>
<text x="96.1" y="102.5">A6</text>
<text x="96.1" y="105">A7</text>
<text x="96.1" y="107.5">A8</text>
<text x="84.3" y="110.1">R/~{W}</text>
<text x="94.8" y="112.6">A10</text>
<text x="96.1" y="110.1">A9</text>
<text x="158.8" y="110.1">RN4</text>
<text x="232.4" y="113.9">74HC32</text>
<text x="233.7" y="111.4">U13A</text>
<text x="84.3" y="115.2">RDY</text>
<text x="84.3" y="117.7">BE</text>
<text x="94.8" y="115.2">A11</text>
<text x="94.8" y="117.7">A12</text>
<text x="84.3" y="122.8">SYNC</text>
<text x="84.3" y="125.3">~{VP}</text>
<text x="94.8" y="120.2">A13</text>
<text x="94.8" y="122.8">A14</text>
<text x="94.8" y="125.3">A15</text>
<text x="84.3" y="127.9">~{ML}</text>
<text x="95.9" y="130.4">D0</text>
<text x="210.8" y="130.4">U10A</text>
<text x="232.4" y="130.4">74HC32</text>
<text x="233.6" y="127.9">U13B</text>
<text x="84.3" y="132.9">~{SO}</text>
<text x="95.9" y="132.9">D1</text>
<text x="95.9" y="135.5">D2</text>
<text x="157.7" y="133.7">4K7x8</text>
<text x="209.5" y="132.9">74HC00</text>
<text x="95.9" y="138">D3</text>
<text x="95.9" y="140.6">D4</text>
<text x="95.9" y="143.1">D5</text>
<text x="95.9" y="145.6">D6</text>
<text x="95.9" y="148.2">D7</text>
<text x="38.1" y="154.5">74HC32</text>
<text x="39.3" y="152">U13C</text>
<text x="92.3" y="151.9" transform="rotate(-90 92.3 151.9)">VSS</text>
<text x="116.2" y="154.5">VCC</text>
<text x="136.5" y="154.5">VCC</text>
<text x="156.8" y="154.5">VCC</text>
<text x="89.4" y="160.9">GND</text>
<text x="38.1" y="171">74HC32</text>
<text x="39.3" y="168.5">U13D</text>
<text x="119" y="168.7" transform="rotate(-90 119 168.7)">VCC</text>
<text x="124.5" y="173.6">74HC08</text>
<text x="124.5" y="171">U5E</text>
<text x="139.3" y="168.7" transform="rotate(-90 139.3 168.7)">VCC</text>
<text x="144.8" y="171">U13E</text>
<text x="144.8" y="173.6">74HC32</text>
<text x="159.6" y="168.7" transform="rotate(-90 159.6 168.7)">VCC</text>
<text x="165.1" y="171">U10E</text>
<text x="165.1" y="173.6">74HC00</text>
<text x="119" y="178.1" transform="rotate(-90 119 178.1)">GND</text>
<text x="139.3" y="178.1" transform="rotate(-90 139.3 178.1)">GND</text>
<text x="159.6" y="178.1" transform="rotate(-90 159.6 178.1)">GND</text>
<text x="29.7" y="188.8">GND</text>
<text x="116.1" y="190.1">GND</text>
<text x="136.4" y="190.1">GND</text>
<text x="156.7" y="190.1">GND</text>
</g>
<g font-size="1.8" fill="#0f0f0f">
<text x="197.8" y="34.2" transform="rotate(-90 197.8 34.2)">A12</text>
<text x="200.3" y="34.2" transform="rotate(-90 200.3 34.2)">A11</text>
<text x="202.9" y="34.2" transform="rotate(-90 202.9 34.2)">A10</text>
<text x="115.6" y="40.3">A13</text>
<text x="115.6" y="42.8">A14</text>
<text x="115.6" y="45.4">A15</text>
<text x="108" y="86">A0</text>
<text x="108" y="88.6">A1</text>
<text x="147.3" y="88.6">A0</text>
<text x="108" y="93.6">A3</text>
<text x="108" y="91.1">A2</text>
<text x="147.3" y="91.1">A1</text>
<text x="147.3" y="93.6">A2</text>
<text x="108" y="101.3">A6</text>
<text x="108" y="96.2">A4</text>
<text x="108" y="98.7">A5</text>
<text x="119.4" y="100">D4</text>
<text x="119.4" y="97.4">D3</text>
<text x="147.3" y="96.2">A3</text>
<text x="147.3" y="98.7">A4</text>
<text x="147.3" y="101.3">A5</text>
<text x="108" y="106.3">A8</text>
<text x="108" y="103.8">A7</text>
<text x="119.4" y="105.1">D5</text>
<text x="119.4" y="107.6">D1</text>
<text x="119.4" y="102.5">D2</text>
<text x="147.3" y="106.3">A7</text>
<text x="147.3" y="103.8">A6</text>
<text x="106.8" y="114">A11</text>
<text x="106.8" y="111.4">A10</text>
<text x="108" y="108.9">A9</text>
<text x="119.4" y="110.1">D6</text>
<text x="119.4" y="112.7">D0</text>
<text x="147.3" y="111.4">A8</text>
<text x="147.3" y="114">A9</text>
<text x="106.8" y="116.5">A12</text>
<text x="106.8" y="119">A13</text>
<text x="119.4" y="115.2">D7</text>
<text x="147.3" y="119">A11</text>
<text x="147.3" y="116.5">A10</text>
<text x="106.8" y="121.6">A14</text>
<text x="106.8" y="124.1">A15</text>
<text x="147.3" y="124.1">A13</text>
<text x="147.3" y="121.6">A12</text>
<text x="111.6" y="131.7">D1</text>
<text x="111.6" y="129.2">D0</text>
<text x="147.3" y="126.7">A14</text>
<text x="111.6" y="136.8">D3</text>
<text x="111.6" y="134.3">D2</text>
<text x="111.6" y="139.4">D4</text>
<text x="111.6" y="141.9">D5</text>
<text x="111.6" y="147">D7</text>
<text x="111.6" y="144.4">D6</text>
</g>
<g font-size="1.8" fill="#a90000">
<text x="123.8" y="40.4">1</text>
<text x="133.1" y="38.1" transform="rotate(-90 133.1 38.1)">16</text>
<text x="140.9" y="40.4">15</text>
<text x="206.3" y="40.4">1</text>
<text x="215.6" y="38.1" transform="rotate(-90 215.6 38.1)">16</text>
<text x="223.5" y="40.4">15</text>
<text x="123.8" y="42.9">2</text>
<text x="123.8" y="45.5">3</text>
<text x="140.9" y="42.9">14</text>
<text x="140.9" y="45.5">13</text>
<text x="206.3" y="42.9">2</text>
<text x="206.3" y="45.5">3</text>
<text x="223.5" y="42.9">14</text>
<text x="223.5" y="45.5">13</text>
<text x="123.8" y="53.1">4</text>
<text x="140.9" y="48">12</text>
<text x="140.9" y="50.5">11</text>
<text x="140.9" y="53.1">10</text>
<text x="151.1" y="50.5">1</text>
<text x="162.5" y="53.1">3</text>
<text x="206.3" y="53.1">4</text>
<text x="223.5" y="48">12</text>
<text x="223.5" y="50.5">11</text>
<text x="223.5" y="53.1">10</text>
<text x="123.8" y="55.6">5</text>
<text x="123.8" y="58.2">6</text>
<text x="141.5" y="55.6">9</text>
<text x="141.5" y="58.2">7</text>
<text x="151.1" y="55.6">2</text>
<text x="170.1" y="58.2">9</text>
<text x="206.3" y="55.6">5</text>
<text x="206.3" y="58.2">6</text>
<text x="224.1" y="55.6">9</text>
<text x="224.1" y="58.2">7</text>
<text x="133.1" y="62.9" transform="rotate(-90 133.1 62.9)">8</text>
<text x="151.1" y="60.7">4</text>
<text x="151.1" y="65.8">5</text>
<text x="162.5" y="63.2">6</text>
<text x="169.5" y="63.2">10</text>
<text x="181.5" y="60.7">8</text>
<text x="215.6" y="62.9" transform="rotate(-90 215.6 62.9)">8</text>
<text x="46.9" y="78.5">2</text>
<text x="46.9" y="81">3</text>
<text x="46.9" y="83.6">4</text>
<text x="55.2" y="78.5">1</text>
<text x="91.2" y="80.7" transform="rotate(-90 91.2 80.7)">8</text>
<text x="209.5" y="82.3">4</text>
<text x="229.8" y="79.8">9</text>
<text x="241.2" y="82.3">8</text>
<text x="46.9" y="86.1">5</text>
<text x="46.9" y="88.6">6</text>
<text x="81.2" y="86.1">40</text>
<text x="99" y="88.6">10</text>
<text x="99.6" y="86.1">9</text>
<text x="156.1" y="88.6">2</text>
<text x="164.4" y="88.6">1</text>
<text x="209.5" y="87.4">5</text>
<text x="220.9" y="84.8">6</text>
<text x="229.2" y="84.8">10</text>
<text x="46.9" y="91.2">7</text>
<text x="46.9" y="93.7">8</text>
<text x="81.2" y="91.2">37</text>
<text x="81.8" y="93.7">3</text>
<text x="99" y="91.2">11</text>
<text x="99" y="93.7">12</text>
<text x="156.1" y="91.2">3</text>
<text x="156.1" y="93.7">4</text>
<text x="229.2" y="95">12</text>
<text x="46.9" y="96.3">9</text>
<text x="81.2" y="96.3">39</text>
<text x="81.8" y="101.3">4</text>
<text x="99" y="96.3">13</text>
<text x="99" y="98.8">14</text>
<text x="99" y="101.3">15</text>
<text x="126.9" y="97.5">2</text>
<text x="126.9" y="100.1">3</text>
<text x="135.2" y="97.5">1</text>
<text x="156.1" y="96.3">5</text>
<text x="156.1" y="98.8">6</text>
<text x="156.1" y="101.3">7</text>
<text x="208.9" y="97.5">12</text>
<text x="220.3" y="100.1">11</text>
<text x="229.2" y="100.1">13</text>
<text x="240.6" y="97.5">11</text>
<text x="81.8" y="103.9">6</text>
<text x="99" y="103.9">16</text>
<text x="99" y="106.4">17</text>
<text x="126.9" y="102.6">4</text>
<text x="126.9" y="105.2">5</text>
<text x="126.9" y="107.7">6</text>
<text x="156.1" y="103.9">8</text>
<text x="156.1" y="106.4">9</text>
<text x="208.9" y="102.6">13</text>
<text x="81.2" y="109">34</text>
<text x="99" y="109">18</text>
<text x="99" y="111.5">19</text>
<text x="126.9" y="110.2">7</text>
<text x="126.9" y="112.8">8</text>
<text x="156.1" y="111.5">2</text>
<text x="164.4" y="111.5">1</text>
<text x="81.2" y="116.6">36</text>
<text x="81.8" y="114">2</text>
<text x="99" y="114">20</text>
<text x="99" y="116.6">22</text>
<text x="99" y="119.1">23</text>
<text x="126.9" y="115.3">9</text>
<text x="156.1" y="114">3</text>
<text x="156.1" y="116.6">4</text>
<text x="156.1" y="119.1">5</text>
<text x="230.1" y="116.6">1</text>
<text x="241.2" y="119.1">3</text>
<text x="81.8" y="121.7">7</text>
<text x="81.8" y="124.2">1</text>
<text x="99" y="121.7">24</text>
<text x="99" y="124.2">25</text>
<text x="156.1" y="121.7">6</text>
<text x="156.1" y="124.2">7</text>
<text x="230.1" y="121.7">2</text>
<text x="81.2" y="131.8">38</text>
<text x="81.8" y="126.7">5</text>
<text x="99" y="129.3">33</text>
<text x="99" y="131.8">32</text>
<text x="156.1" y="126.7">8</text>
<text x="156.1" y="129.3">9</text>
<text x="99" y="134.4">31</text>
<text x="99" y="136.9">30</text>
<text x="206.9" y="135.6">1</text>
<text x="230.1" y="133.1">4</text>
<text x="241.2" y="135.6">6</text>
<text x="99" y="139.4">29</text>
<text x="99" y="142">28</text>
<text x="206.9" y="140.7">2</text>
<text x="218.4" y="138.2">3</text>
<text x="230.1" y="138.2">5</text>
<text x="99" y="144.5">27</text>
<text x="99" y="147.1">26</text>
<text x="91.2" y="155" transform="rotate(-90 91.2 155)">21</text>
<text x="35.7" y="157.2">9</text>
<text x="46.9" y="159.8">8</text>
<text x="35.1" y="162.3">10</text>
<text x="117.9" y="162.6" transform="rotate(-90 117.9 162.6)">14</text>
<text x="138.2" y="162.6" transform="rotate(-90 138.2 162.6)">14</text>
<text x="158.5" y="162.6" transform="rotate(-90 158.5 162.6)">14</text>
<text x="35.1" y="173.7">12</text>
<text x="35.1" y="178.8">13</text>
<text x="46.3" y="176.3">11</text>
<text x="117.9" y="182.3" transform="rotate(-90 117.9 182.3)">7</text>
<text x="138.2" y="182.3" transform="rotate(-90 138.2 182.3)">7</text>
<text x="158.5" y="182.3" transform="rotate(-90 158.5 182.3)">7</text>
</g>
<g font-size="1.8" fill="#725600">
<text x="147.5" y="41.5">~{RAM0CS}</text>
<text x="230.1" y="41.5">~{IO0}</text>
<text x="147.5" y="46.6">~{RAM2CS}</text>
<text x="147.5" y="44">~{RAM1CS}</text>
<text x="230.1" y="44">~{IO1}</text>
<text x="230.1" y="46.6">~{IO2}</text>
<text x="230.1" y="49.1">~{IO3}</text>
<text x="230.1" y="51.7">~{IO4}</text>
<text x="230.1" y="56.7">~{IO6}</text>
<text x="230.1" y="59.3">~{IO7}</text>
<text x="230.1" y="54.2">~{IO5}</text>
<text x="68.4" y="72">CLK</text>
<text x="249.1" y="72">PH2</text>
<text x="249.1" y="83.4">~{WR}</text>
<text x="64.7" y="87.2">~{RST}</text>
<text x="249.1" y="98.7">~{RD}</text>
<text x="31.8" y="105">~{NMI}</text>
<text x="32" y="102.5">~{IRQ}</text>
<text x="249.1" y="108.8">R/W</text>
<text x="30.3" y="122.8">~{SYNC}</text>
<text x="249.1" y="120.2">~{EXPANSION}</text>
<text x="249.1" y="136.8">~{ROMCS}</text>
<text x="177.7" y="141.8">~{ROM_SUPPRESS}</text>
</g>
<g font-size="1.8" fill="#0000c2">
<text x="45.9" y="140.3">Can</text>
<text x="46.9" y="142.3">W65C02</text>
<text x="50.7" y="140.3">use</text>
<text x="55.1" y="140.3">plain</text>
<text x="55.6" y="142.3">is</text>
<text x="58.4" y="142.3">here</text>
<text x="61" y="140.3">6502/65C02,</text>
<text x="63.7" y="142.3">to</text>
<text x="66.8" y="142.3">handle</text>
<text x="50.7" y="144.4">its</text>
<text x="54.3" y="144.4">additional</text>
<text x="64.9" y="144.4">pins</text>
</g>
</svg>
